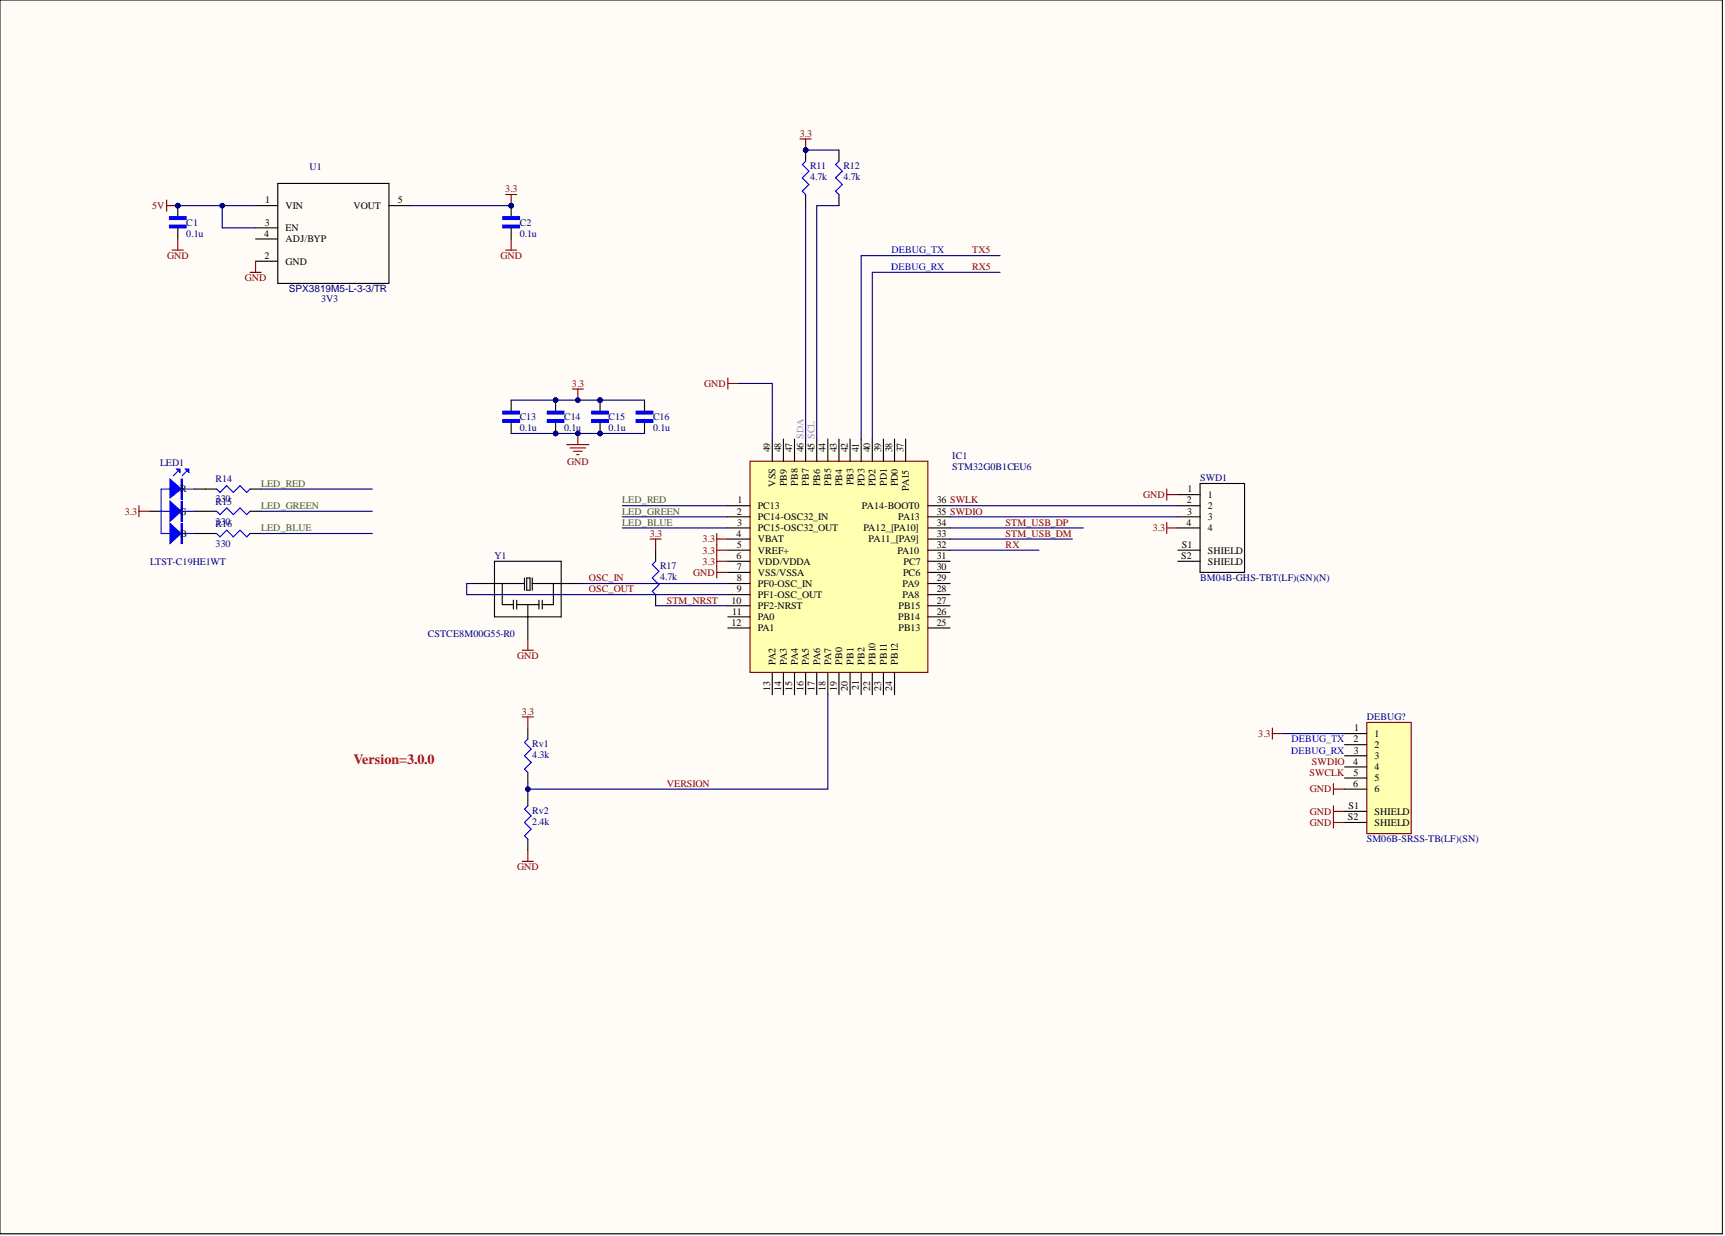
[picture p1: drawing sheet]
<svg xmlns="http://www.w3.org/2000/svg" width="393mm" height="282mm" viewBox="0 0 393 282" stroke-linecap="round" stroke-linejoin="round" font-family="sans-serif">
<path d="M0 0h392.7v281.3h-392.7z" fill-rule="evenodd" fill="#fffcf8"/>
<path d="M0 0h392.7v281.3h-392.7z" fill="none" stroke="#000" stroke-width=".23"/>
<path d="M0 0h392.7v281.3h-392.7z" fill-rule="evenodd" fill="#fffcf8"/>
<path d="M0 0h392.7v281.3h-392.7z" fill="none" stroke="#000" stroke-width=".23"/>
<path d="M131.8 98.9v2.5M129.2 101.4h5.1M130 102.1h3.5M130.7 102.9h2.1M131.5 103.7h.5" fill="none" stroke="#800000" stroke-width=".25"/>
<circle cx="131.8" cy="98.9" r=".51" fill="#000080"/>
<circle cx="131.8" cy="98.9" r=".51" fill="none" stroke="#000080" stroke-width=".23"/>
<path d="M130.5 88.7h2.5M131.8 88.7v2.6" fill="none" stroke="#800000" stroke-width=".25"/>
<circle cx="131.8" cy="91.3" r=".51" fill="#000080"/>
<circle cx="131.8" cy="91.3" r=".51" fill="none" stroke="#000080" stroke-width=".23"/>
<path d="M182.4 31.7h2.6M183.7 31.7v2.5" fill="none" stroke="#800000" stroke-width=".25"/>
<circle cx="183.7" cy="34.2" r=".51" fill="#000080"/>
<circle cx="183.7" cy="34.2" r=".51" fill="none" stroke="#000080" stroke-width=".23"/>
<path d="M268.6 117.9h5.1M268.6 115.3h5.1M268.6 112.8h5.1M273.7 110.3h10.1v20.2h-10.1zM268.6 128h5.1M268.6 125.5h5.1M268.6 120.4h5.1" fill="none" stroke="#000" stroke-width=".25"/>
<path d="M119.1 163.5h2.5M120.4 163.5v2.5M119.1 196.4h2.5M120.4 193.9v2.5" fill="none" stroke="#800000" stroke-width=".25"/>
<path d="M114.7 95.7h3.8v.6h-3.8z" fill-rule="evenodd" fill="#00f"/>
<path d="M114.7 95.7h3.8v.6h-3.8z" fill="none" stroke="#00f" stroke-width=".25"/>
<path d="M114.7 93.8h3.8v.6h-3.8z" fill-rule="evenodd" fill="#00f"/>
<path d="M114.7 93.8h3.8v.6h-3.8z" fill="none" stroke="#00f" stroke-width=".25"/>
<path d="M116.6 91.3v2.5M116.6 96.3v2.6" fill="none" stroke="#000" stroke-width=".25"/>
<circle cx="126.7" cy="98.9" r=".51" fill="#000080"/>
<circle cx="126.7" cy="98.9" r=".51" fill="none" stroke="#000080" stroke-width=".23"/>
<circle cx="126.7" cy="91.3" r=".51" fill="#000080"/>
<circle cx="126.7" cy="91.3" r=".51" fill="none" stroke="#000080" stroke-width=".23"/>
<path d="M124.8 95.7h3.8v.6h-3.8z" fill-rule="evenodd" fill="#00f"/>
<path d="M124.8 95.7h3.8v.6h-3.8z" fill="none" stroke="#00f" stroke-width=".25"/>
<path d="M124.8 93.8h3.8v.6h-3.8z" fill-rule="evenodd" fill="#00f"/>
<path d="M124.8 93.8h3.8v.6h-3.8z" fill="none" stroke="#00f" stroke-width=".25"/>
<path d="M126.7 96.3v2.6" fill="none" stroke="#000" stroke-width=".25"/>
<circle cx="126.7" cy="98.9" r=".51" fill="#000080"/>
<circle cx="126.7" cy="98.9" r=".51" fill="none" stroke="#000080" stroke-width=".23"/>
<path d="M126.7 91.3v2.5" fill="none" stroke="#000" stroke-width=".25"/>
<circle cx="126.7" cy="91.3" r=".51" fill="#000080"/>
<circle cx="126.7" cy="91.3" r=".51" fill="none" stroke="#000080" stroke-width=".23"/>
<circle cx="136.8" cy="98.9" r=".51" fill="#000080"/>
<circle cx="136.8" cy="98.9" r=".51" fill="none" stroke="#000080" stroke-width=".23"/>
<circle cx="136.8" cy="91.3" r=".51" fill="#000080"/>
<circle cx="136.8" cy="91.3" r=".51" fill="none" stroke="#000080" stroke-width=".23"/>
<path d="M134.9 95.7h3.8v.6h-3.8z" fill-rule="evenodd" fill="#00f"/>
<path d="M134.9 95.7h3.8v.6h-3.8z" fill="none" stroke="#00f" stroke-width=".25"/>
<path d="M134.9 93.8h3.8v.6h-3.8z" fill-rule="evenodd" fill="#00f"/>
<path d="M134.9 93.8h3.8v.6h-3.8z" fill="none" stroke="#00f" stroke-width=".25"/>
<path d="M136.8 96.3v2.6" fill="none" stroke="#000" stroke-width=".25"/>
<circle cx="136.8" cy="98.9" r=".51" fill="#000080"/>
<circle cx="136.8" cy="98.9" r=".51" fill="none" stroke="#000080" stroke-width=".23"/>
<path d="M136.8 91.3v2.5" fill="none" stroke="#000" stroke-width=".25"/>
<circle cx="136.8" cy="91.3" r=".51" fill="#000080"/>
<circle cx="136.8" cy="91.3" r=".51" fill="none" stroke="#000080" stroke-width=".23"/>
<path d="M145.1 95.7h3.8v.6h-3.8z" fill-rule="evenodd" fill="#00f"/>
<path d="M145.1 95.7h3.8v.6h-3.8z" fill="none" stroke="#00f" stroke-width=".25"/>
<path d="M145.1 93.8h3.8v.6h-3.8z" fill-rule="evenodd" fill="#00f"/>
<path d="M145.1 93.8h3.8v.6h-3.8z" fill="none" stroke="#00f" stroke-width=".25"/>
<path d="M147 91.3v2.5M147 96.3v2.6" fill="none" stroke="#000" stroke-width=".25"/>
<circle cx="183.7" cy="34.2" r=".51" fill="#000080"/>
<circle cx="183.7" cy="34.2" r=".51" fill="none" stroke="#000080" stroke-width=".23"/>
<path d="M183.7 34.2v2.6M183.7 44.4v2.5" fill="none" stroke="#000" stroke-width=".25"/>
<circle cx="183.7" cy="34.2" r=".51" fill="#000080"/>
<circle cx="183.7" cy="34.2" r=".51" fill="none" stroke="#000080" stroke-width=".23"/>
<path d="M183.7 36.8l-.8 .7 1.6 1.5-1.6 1.6 1.6 1.5-1.6 1.5 .8 .8M191.3 36.8l-.8 .7 1.6 1.5-1.6 1.6 1.6 1.5-1.6 1.5 .8 .8" fill="none" stroke="#00f" stroke-width=".25"/>
<path d="M191.3 34.2v2.6M191.3 44.4v2.5" fill="none" stroke="#000" stroke-width=".25"/>
<path d="M171 105.2h40.6v48.1h-40.6z" fill-rule="evenodd" fill="#ffffb0"/>
<g fill="none" stroke="#800000" stroke-width=".25">
<path d="M166 86.2v2.5M166 87.4h2.5M171 105.2h40.6v48.1h-40.6zM266.1 111.5v2.6M266.1 119.1v2.6M266.1 112.8h2.5M148.2 122.9h2.6M149.5 122.9v2.6M163.4 122.9h2.6M163.4 121.7v10.1M163.4 130.5h2.6M163.4 128h2.6"/>
<path d="M163.4 125.5h2.6M266.1 120.4h2.5M119.1 148.3h2.5M120.4 145.7v2.6"/>
</g>
<g fill="none" stroke="#000" stroke-width=".25">
<path d="M166 115.3h5M166 117.9h5M176.1 100.1v5.1M178.6 100.1v5.1M181.2 100.1v5.1M183.7 100.1v5.1M186.2 100.1v5.1M188.8 100.1v5.1M191.3 100.1v5.1M193.8 100.1v5.1M196.4 100.1v5.1M198.9 100.1v5.1"/>
<path d="M201.4 100.1v5.1M204 100.1v5.1M206.5 100.1v5.1M211.6 115.3h5M211.6 117.9h5M107.7 133.1h11.9M112.8 128h15.2v12.7h-15.2zM114.5 133.1v4.8h2.6M117.1 136.9v2M117.8 137.9h5.1M117.8 136.9v2M119.6 131.8v2.8"/>
<path d="M120.1 131.8h.8v2.8h-.8zM120.4 137.9v7.8M121.4 133.1h11.6M121.4 131.8v2.8M122.9 136.9v2M123.7 136.9v2M126.2 133.1v4.8h-2.5M149.5 125.5v2.5M149.5 135.6v2.5M166 120.4h5M166 122.9h5M166 125.5h5"/>
<path d="M166 128h5M166 130.5h5M166 133.1h5M166 135.6h5M166 138.1h5M211.6 120.4h5M211.6 122.9h5M211.6 125.5h5M211.6 128h5M211.6 130.5h5M211.6 133.1h5M211.6 135.6h5"/>
<path d="M211.6 138.1h5M166 140.7h5M166 143.2h5M176.1 153.3v5.1M178.6 153.3v5.1M181.2 153.3v5.1M183.7 153.3v5.1M186.2 153.3v5.1M188.8 153.3v5.1M191.3 153.3v5.1M193.8 153.3v5.1M196.4 153.3v5.1"/>
<path d="M198.9 153.3v5.1M201.4 153.3v5.1M204 153.3v5.1M211.6 140.7h5M211.6 143.2h5"/>
</g>
<path d="M36.7 116.6h7.6M149.5 128l-.8 .8 1.6 1.5-1.6 1.5 1.6 1.5-1.6 1.5 .8 .8" fill="none" stroke="#00f" stroke-width=".25"/>
<path d="M38.8 114.3l2.5 2.3-2.5 2.3z" fill="#00f"/>
<path d="M36.7 111.5h7.6M38.8 114.3l2.5 2.3-2.5 2.3zM40.5 107.5l-1 1M41.3 114.3h.3v4.6h-.3zM41.4 114.3v4.6M42.6 107.5l-1 1" fill="none" stroke="#00f" stroke-width=".25"/>
<path d="M34.2 116.6h2.5M44.3 116.6h2.6" fill="none" stroke="#000" stroke-width=".25"/>
<path d="M38.8 109.2l2.5 2.3-2.5 2.1z" fill="#00f"/>
<path d="M38.8 109.2l2.5 2.3-2.5 2.1zM41.3 109.2h.3v4.6h-.3zM41.4 109.2v4.6" fill="none" stroke="#00f" stroke-width=".25"/>
<path d="M42.3 107h.8v.7z" fill="#00f"/>
<path d="M42.3 107h.8v.7z" fill="none" stroke="#00f" stroke-width=".25"/>
<path d="M40.3 107h.7v.7z" fill="#00f"/>
<path d="M36.7 111.5v10.2h7.6M40.3 107h.7v.7z" fill="none" stroke="#00f" stroke-width=".25"/>
<path d="M44.3 111.5h2.6" fill="none" stroke="#000" stroke-width=".25"/>
<path d="M38.8 119.4l2.5 2.3-2.5 2.2z" fill="#00f"/>
<path d="M38.8 119.4l2.5 2.3-2.5 2.2zM41.3 119.4h.3v4.5h-.3zM41.4 119.4v4.5M49.4 116.6l.8 .8 1.5-1.6 1.5 1.6 1.5-1.6 1.6 1.6 .7-.8M49.4 111.5l.8 .8 1.5-1.5 1.5 1.5 1.5-1.5 1.6 1.5 .7-.8M49.4 121.7l.8 .7 1.5-1.5 1.5 1.5 1.5-1.5 1.6 1.5 .7-.7" fill="none" stroke="#00f" stroke-width=".25"/>
<path d="M58.3 46.9h5M58.3 59.6h5M58.3 54.5h5M58.3 52h5M63.3 41.8h25.4v22.8h-25.4zM88.7 46.9h5.1M46.9 116.6h2.5M46.9 111.5h2.5M57 116.6h2.5M57 111.5h2.5M44.3 121.7h5.1M57 121.7h2.5" fill="none" stroke="#000" stroke-width=".25"/>
<path d="M115.3 44.4h2.5M116.6 44.4v2.5M31.7 115.3v2.6M31.7 116.6h2.5" fill="none" stroke="#800000" stroke-width=".25"/>
<circle cx="116.6" cy="46.9" r=".51" fill="#000080"/>
<circle cx="116.6" cy="46.9" r=".51" fill="none" stroke="#000080" stroke-width=".23"/>
<circle cx="116.6" cy="46.9" r=".51" fill="#000080"/>
<circle cx="116.6" cy="46.9" r=".51" fill="none" stroke="#000080" stroke-width=".23"/>
<path d="M114.7 51.3h3.8v.7h-3.8z" fill-rule="evenodd" fill="#00f"/>
<path d="M114.7 51.3h3.8v.7h-3.8z" fill="none" stroke="#00f" stroke-width=".25"/>
<path d="M114.7 49.4h3.8v.7h-3.8z" fill-rule="evenodd" fill="#00f"/>
<path d="M114.7 49.4h3.8v.7h-3.8z" fill="none" stroke="#00f" stroke-width=".25"/>
<path d="M116.6 46.9v2.5M116.6 52v2.5" fill="none" stroke="#000" stroke-width=".25"/>
<circle cx="116.6" cy="46.9" r=".51" fill="#000080"/>
<circle cx="116.6" cy="46.9" r=".51" fill="none" stroke="#000080" stroke-width=".23"/>
<path d="M115.3 57h2.5M116.6 54.5v2.5" fill="none" stroke="#800000" stroke-width=".25"/>
<circle cx="40.5" cy="46.9" r=".51" fill="#000080"/>
<circle cx="40.5" cy="46.9" r=".51" fill="none" stroke="#000080" stroke-width=".23"/>
<path d="M38.6 51.3h3.8v.7h-3.8z" fill-rule="evenodd" fill="#00f"/>
<path d="M38.6 51.3h3.8v.7h-3.8z" fill="none" stroke="#00f" stroke-width=".25"/>
<path d="M38.6 49.4h3.8v.7h-3.8z" fill-rule="evenodd" fill="#00f"/>
<path d="M38.6 49.4h3.8v.7h-3.8z" fill="none" stroke="#00f" stroke-width=".25"/>
<path d="M40.5 46.9v2.5M40.5 52v2.5" fill="none" stroke="#000" stroke-width=".25"/>
<circle cx="40.5" cy="46.9" r=".51" fill="#000080"/>
<circle cx="40.5" cy="46.9" r=".51" fill="none" stroke="#000080" stroke-width=".23"/>
<path d="M38 45.6v2.6M38 46.9h2.5M39.3 57h2.5M40.5 54.5v2.5M58.3 59.6v2.5M57 62.1h2.5" fill="none" stroke="#800000" stroke-width=".25"/>
<circle cx="40.5" cy="46.9" r=".51" fill="#000080"/>
<circle cx="40.5" cy="46.9" r=".51" fill="none" stroke="#000080" stroke-width=".23"/>
<path d="M120.4 166v2.6M120.4 176.2v2.5M120.4 181.2v2.6M120.4 191.4v2.5" fill="none" stroke="#000" stroke-width=".25"/>
<path d="M120.4 168.6l-.8 .7 1.5 1.5-1.5 1.6 1.5 1.5-1.5 1.5 .8 .8M120.4 183.8l-.8 .7 1.5 1.5-1.5 1.6 1.5 1.5-1.5 1.5 .8 .8" fill="none" stroke="#00f" stroke-width=".25"/>
<path d="M116.6 91.3h30.4" fill="none" stroke="#000080" stroke-width=".25"/>
<circle cx="136.8" cy="91.3" r=".51" fill="#000080"/>
<circle cx="136.8" cy="91.3" r=".51" fill="none" stroke="#000080" stroke-width=".23"/>
<circle cx="131.8" cy="91.3" r=".51" fill="#000080"/>
<circle cx="131.8" cy="91.3" r=".51" fill="none" stroke="#000080" stroke-width=".23"/>
<circle cx="126.7" cy="91.3" r=".51" fill="#000080"/>
<circle cx="126.7" cy="91.3" r=".51" fill="none" stroke="#000080" stroke-width=".23"/>
<path d="M116.6 98.9h30.4" fill="none" stroke="#000080" stroke-width=".25"/>
<circle cx="126.7" cy="98.9" r=".51" fill="#000080"/>
<circle cx="126.7" cy="98.9" r=".51" fill="none" stroke="#000080" stroke-width=".23"/>
<circle cx="131.8" cy="98.9" r=".51" fill="#000080"/>
<circle cx="131.8" cy="98.9" r=".51" fill="none" stroke="#000080" stroke-width=".23"/>
<circle cx="136.8" cy="98.9" r=".51" fill="#000080"/>
<circle cx="136.8" cy="98.9" r=".51" fill="none" stroke="#000080" stroke-width=".23"/>
<path d="M183.7 34.2h7.6" fill="none" stroke="#000080" stroke-width=".25"/>
<circle cx="183.7" cy="34.2" r=".51" fill="#000080"/>
<circle cx="183.7" cy="34.2" r=".51" fill="none" stroke="#000080" stroke-width=".23"/>
<g fill="none" stroke="#000080" stroke-width=".25">
<path d="M183.7 46.9v53.2M191.3 46.9h-5.1v53.2M228 58.3h-31.6v41.8M228 62.1h-29.1v38M168.5 87.4h7.6v12.7M141.9 115.3h24.1M141.9 117.9h24.1M107.7 133.1h-1.3v2.5h59.6M133 133.1h33M141.9 120.4h24.1M149.5 138.1h16.5M216.6 120.4h30.4"/>
<path d="M216.6 122.9h27.9M216.6 125.5h20.3M188.8 158.4v21.6h-68.4v1.2"/>
</g>
<circle cx="120.4" cy="180" r=".51" fill="#000080"/>
<circle cx="120.4" cy="180" r=".51" fill="none" stroke="#000080" stroke-width=".23"/>
<path d="M120.4 178.7v1.3" fill="none" stroke="#000080" stroke-width=".25"/>
<circle cx="120.4" cy="180" r=".51" fill="#000080"/>
<circle cx="120.4" cy="180" r=".51" fill="none" stroke="#000080" stroke-width=".23"/>
<path d="M93.8 46.9h22.8M59.5 111.5h25.4M59.5 116.6h25.4M216.6 115.3h52M216.6 117.9h52M59.5 121.7h25.4" fill="none" stroke="#000080" stroke-width=".25"/>
<circle cx="116.6" cy="46.9" r=".51" fill="#000080"/>
<circle cx="116.6" cy="46.9" r=".51" fill="none" stroke="#000080" stroke-width=".23"/>
<path d="M50.7 46.9v5.1h7.6" fill="none" stroke="#000080" stroke-width=".25"/>
<circle cx="50.7" cy="46.9" r=".51" fill="#000080"/>
<circle cx="50.7" cy="46.9" r=".51" fill="none" stroke="#000080" stroke-width=".23"/>
<path d="M40.5 46.9h17.8" fill="none" stroke="#000080" stroke-width=".25"/>
<circle cx="50.7" cy="46.9" r=".51" fill="#000080"/>
<circle cx="50.7" cy="46.9" r=".51" fill="none" stroke="#000080" stroke-width=".23"/>
<circle cx="40.5" cy="46.9" r=".51" fill="#000080"/>
<circle cx="40.5" cy="46.9" r=".51" fill="none" stroke="#000080" stroke-width=".23"/>
<path d="M290.1 166v2.6M290.1 167.3h2.6M304.1 178.7v2.5M304.1 180h2.5M304.1 183.8v5M304.1 185h2.5M304.1 187.6h2.5" fill="none" stroke="#800000" stroke-width=".25"/>
<path d="M311.7 164.8h10.1v25.3h-10.1z" fill-rule="evenodd" fill="#ffffb0"/>
<path d="M311.7 164.8h10.1v25.3h-10.1z" fill="none" stroke="#800000" stroke-width=".25"/>
<path d="M306.6 167.3h5.1M306.6 169.8h5.1M306.6 172.4h5.1M306.6 174.9h5.1M306.6 177.4h5.1M306.6 180h5.1M306.6 185h5.1M306.6 187.6h5.1" fill="none" stroke="#000" stroke-width=".25"/>
<path d="M292.7 167.3h13.9" fill="none" stroke="#000080" stroke-width=".25"/>
<text font-size="3.2" fill="#f00" x="80.6" y="174.2">Version=3.0.0</text>
<g font-size="2.3" fill="#800000">
<text x="182.4" y="31.2">3.3</text>
<text x="34.7" y="47.7">5V</text>
<text x="115.2" y="43.9">3.3</text>
<text x="38.1" y="59.1">GND</text>
<text x="114.1" y="59.1">GND</text>
<text x="55.8" y="64.1">GND</text>
<text x="130.4" y="88.2">3.3</text>
<text x="160.6" y="88.2">GND</text>
<text x="129.3" y="106">GND</text>
<text x="260.6" y="113.6">GND</text>
<text x="28.5" y="117.4">3.3</text>
<text x="229.3" y="119.9">STM_USB_DP</text>
<text x="148.1" y="122.4">3.3</text>
<text x="160.2" y="123.7">3.3</text>
<text x="229.3" y="122.4">STM_USB_DM</text>
<text x="262.8" y="121.2">3.3</text>
<text x="158" y="131.3">GND</text>
<text x="160.2" y="128.8">3.3</text>
<text x="160.2" y="126.2">3.3</text>
<text x="134.3" y="135.1">OSC_OUT</text>
<text x="134.3" y="132.6">OSC_IN</text>
<text x="152" y="137.6">STM_NRST</text>
<text x="117.9" y="150.3">GND</text>
<text x="119" y="163">3.3</text>
<text x="286.9" y="168">3.3</text>
<text x="152" y="179.5">VERSION</text>
<text x="298.6" y="176.9">SWCLK</text>
<text x="299.2" y="174.4">SWDIO</text>
<text x="298.7" y="180.7">GND</text>
<text x="298.7" y="185.8">GND</text>
<text x="298.7" y="188.3">GND</text>
<text x="117.9" y="198.5">GND</text>
</g>
<g font-size="2.3" fill="#000080">
<text x="70.6" y="38.8">U1</text>
<text x="184.7" y="41.1">4.7k</text>
<text x="184.7" y="38.5">R11</text>
<text x="192.3" y="41.1">4.7k</text>
<text x="192.3" y="38.5">R12</text>
<text x="42.5" y="54">0.1u</text>
<text x="42.5" y="51.5">C1</text>
<text x="118.5" y="54">0.1u</text>
<text x="118.5" y="51.5">C2</text>
<text x="65.9" y="66.7">SPX3819M5-L-3-3/TR</text>
<text x="73.2" y="68.9">3V3</text>
<text x="118.5" y="95.8">C13</text>
<text x="128.6" y="95.8">C14</text>
<text x="138.8" y="95.8">C15</text>
<text x="148.9" y="95.8">C16</text>
<text x="118.5" y="98.3">0.1u</text>
<text x="128.6" y="98.3">0.1u</text>
<text x="138.8" y="98.3">0.1u</text>
<text x="148.9" y="98.3">0.1u</text>
<text x="36.5" y="106.2">LED1</text>
<text x="217.2" y="104.7">IC1</text>
<text x="217.2" y="107.2">STM32G0B1CEU6</text>
<text x="49.2" y="110">R14</text>
<text x="273.7" y="109.8">SWD1</text>
<text x="49.2" y="119.6">330</text>
<text x="49.2" y="115.1">R15</text>
<text x="49.2" y="114.6">330</text>
<text x="49.2" y="124.7">330</text>
<text x="49.2" y="120.1">R16</text>
<text x="34.2" y="128.8">LTST-C19HE1WT</text>
<text x="112.8" y="127.5">Y1</text>
<text x="150.5" y="129.8">R17</text>
<text x="150.5" y="132.3">4.7k</text>
<text x="273.7" y="132.6">BM04B-GHS-TBT(LF)(SN)(N)</text>
<text x="97.6" y="145.2">CSTCE8M00G55-R0</text>
<text x="311.7" y="164.2">DEBUG?</text>
<text x="121.4" y="172.9">4.3k</text>
<text x="121.4" y="170.3">Rv1</text>
<text x="121.4" y="185.5">Rv2</text>
<text x="121.4" y="188.1">2.4k</text>
<text x="311.7" y="192.1">SM06B-SRSS-TB(LF)(SN)</text>
</g>
<g font-size="2.3">
<text x="60.5" y="46.4">1</text>
<text x="65.1" y="47.7">VIN</text>
<text x="80.6" y="47.7">VOUT</text>
<text x="90.7" y="46.4">5</text>
<text x="60.2" y="54">4</text>
<text x="60.4" y="51.5">3</text>
<text x="65.1" y="52.7">EN</text>
<text x="60.3" y="59.1">2</text>
<text x="65.1" y="55.3">ADJ/BYP</text>
<text x="65.1" y="60.3">GND</text>
<text x="175.6" y="103.2" transform="rotate(-90 175.6 103.2)">49</text>
<text x="178.1" y="103.2" transform="rotate(-90 178.1 103.2)">48</text>
<text x="180.7" y="103.2" transform="rotate(-90 180.7 103.2)">47</text>
<text x="183.2" y="103.2" transform="rotate(-90 183.2 103.2)">46 SDA</text>
<text x="185.7" y="103.2" transform="rotate(-90 185.7 103.2)">45 SCL</text>
<text x="188.3" y="103.2" transform="rotate(-90 188.3 103.2)">44</text>
<text x="190.8" y="103.2" transform="rotate(-90 190.8 103.2)">43</text>
<text x="193.3" y="103.2" transform="rotate(-90 193.3 103.2)">42</text>
<text x="195.9" y="103.2" transform="rotate(-90 195.9 103.2)">41</text>
<text x="198.4" y="103.2" transform="rotate(-90 198.4 103.2)">40</text>
<text x="200.9" y="103.2" transform="rotate(-90 200.9 103.2)">39</text>
<text x="203.5" y="103.2" transform="rotate(-90 203.5 103.2)">38</text>
<text x="206" y="103.2" transform="rotate(-90 206 103.2)">37</text>
<text x="41" y="112.3">R</text>
<text x="176.9" y="111" transform="rotate(-90 176.9 111)">VSS</text>
<text x="179.4" y="110.9" transform="rotate(-90 179.4 110.9)">PB9</text>
<text x="181.9" y="110.8" transform="rotate(-90 181.9 110.8)">PB8</text>
<text x="184.5" y="110.8" transform="rotate(-90 184.5 110.8)">PB7</text>
<text x="187" y="110.9" transform="rotate(-90 187 110.9)">PB6</text>
<text x="189.5" y="110.8" transform="rotate(-90 189.5 110.8)">PB5</text>
<text x="192.1" y="110.9" transform="rotate(-90 192.1 110.9)">PB4</text>
<text x="194.6" y="110.7" transform="rotate(-90 194.6 110.7)">PB3</text>
<text x="197.1" y="110.9" transform="rotate(-90 197.1 110.9)">PD3</text>
<text x="199.7" y="110.9" transform="rotate(-90 199.7 110.9)">PD2</text>
<text x="202.2" y="110.8" transform="rotate(-90 202.2 110.8)">PD1</text>
<text x="204.7" y="110.9" transform="rotate(-90 204.7 110.9)">PD0</text>
<text x="207.3" y="112" transform="rotate(-90 207.3 112)">PA15</text>
<text x="270.8" y="112.3">1</text>
<text x="275.4" y="113.6">1</text>
<text x="41" y="117.4">G</text>
<text x="168" y="117.4">2</text>
<text x="168.1" y="119.9">3</text>
<text x="168.2" y="114.8">1</text>
<text x="172.8" y="116.1">PC13</text>
<text x="172.8" y="118.6">PC14-OSC32_IN</text>
<text x="196.5" y="116.1">PA14-BOOT0</text>
<text x="204.8" y="118.6">PA13</text>
<text x="213.6" y="114.8">36 SWLK</text>
<text x="213.6" y="117.4">35 SWDIO</text>
<text x="213.6" y="119.9">34</text>
<text x="270.5" y="119.9">4</text>
<text x="270.6" y="114.8">2</text>
<text x="270.7" y="117.4">3</text>
<text x="275.4" y="118.6">3</text>
<text x="275.4" y="116.1">2</text>
<text x="41.1" y="122.4">B</text>
<text x="167.9" y="122.4">4</text>
<text x="168" y="125">5</text>
<text x="172.8" y="121.2">PC15-OSC32_OUT</text>
<text x="172.8" y="123.7">VBAT</text>
<text x="196.9" y="121.2">PA12_[PA10]</text>
<text x="198.1" y="123.7">PA11_[PA9]</text>
<text x="213.6" y="122.4">33</text>
<text x="213.6" y="125">32</text>
<text x="269.5" y="125">S1</text>
<text x="275.4" y="121.2">4</text>
<text x="167.9" y="127.5">6</text>
<text x="168" y="130">7</text>
<text x="172.8" y="126.2">VREF+</text>
<text x="172.8" y="128.8">VDD/VDDA</text>
<text x="172.8" y="131.3">VSS/VSSA</text>
<text x="204.7" y="126.2">PA10</text>
<text x="205.9" y="131.3">PC6</text>
<text x="206" y="128.8">PC7</text>
<text x="213.6" y="127.5">31</text>
<text x="213.6" y="130">30</text>
<text x="269.3" y="127.5">S2</text>
<text x="275.4" y="128.8">SHIELD</text>
<text x="275.4" y="126.2">SHIELD</text>
<text x="166.8" y="137.6">10</text>
<text x="168" y="132.6">8</text>
<text x="168" y="135.1">9</text>
<text x="172.8" y="133.8">PF0-OSC_IN</text>
<text x="172.8" y="136.4">PF1-OSC_OUT</text>
<text x="205.8" y="133.8">PA9</text>
<text x="205.8" y="136.4">PA8</text>
<text x="213.6" y="132.6">29</text>
<text x="213.6" y="135.1">28</text>
<text x="213.6" y="137.6">27</text>
<text x="166.8" y="142.7">12</text>
<text x="167" y="140.2">11</text>
<text x="172.8" y="138.9">PF2-NRST</text>
<text x="172.8" y="141.4">PA0</text>
<text x="172.8" y="144">PA1</text>
<text x="204.8" y="141.4">PB14</text>
<text x="204.9" y="138.9">PB15</text>
<text x="204.9" y="144">PB13</text>
<text x="213.6" y="140.2">26</text>
<text x="213.6" y="142.7">25</text>
<text x="176.9" y="151.6" transform="rotate(-90 176.9 151.6)">PA2</text>
<text x="179.4" y="151.6" transform="rotate(-90 179.4 151.6)">PA3</text>
<text x="181.9" y="151.6" transform="rotate(-90 181.9 151.6)">PA4</text>
<text x="184.5" y="151.6" transform="rotate(-90 184.5 151.6)">PA5</text>
<text x="187" y="151.6" transform="rotate(-90 187 151.6)">PA6</text>
<text x="189.5" y="151.6" transform="rotate(-90 189.5 151.6)">PA7</text>
<text x="192.1" y="151.6" transform="rotate(-90 192.1 151.6)">PB0</text>
<text x="194.6" y="151.6" transform="rotate(-90 194.6 151.6)">PB1</text>
<text x="197.1" y="151.6" transform="rotate(-90 197.1 151.6)">PB2</text>
<text x="199.7" y="151.6" transform="rotate(-90 199.7 151.6)">PB10</text>
<text x="202.2" y="151.6" transform="rotate(-90 202.2 151.6)">PB11</text>
<text x="204.7" y="151.6" transform="rotate(-90 204.7 151.6)">PB12</text>
<text x="175.6" y="157.5" transform="rotate(-90 175.6 157.5)">13</text>
<text x="178.1" y="157.6" transform="rotate(-90 178.1 157.6)">14</text>
<text x="180.7" y="157.5" transform="rotate(-90 180.7 157.5)">15</text>
<text x="183.2" y="157.6" transform="rotate(-90 183.2 157.6)">16</text>
<text x="185.7" y="157.6" transform="rotate(-90 185.7 157.6)">17</text>
<text x="188.3" y="157.6" transform="rotate(-90 188.3 157.6)">18</text>
<text x="190.8" y="157.6" transform="rotate(-90 190.8 157.6)">19</text>
<text x="193.3" y="157.6" transform="rotate(-90 193.3 157.6)">20</text>
<text x="195.9" y="157.4" transform="rotate(-90 195.9 157.4)">21</text>
<text x="198.4" y="157.6" transform="rotate(-90 198.4 157.6)">22</text>
<text x="200.9" y="157.5" transform="rotate(-90 200.9 157.5)">23</text>
<text x="203.5" y="157.6" transform="rotate(-90 203.5 157.6)">24</text>
<text x="308.8" y="166.8">1</text>
<text x="308.6" y="169.3">2</text>
<text x="308.7" y="171.9">3</text>
<text x="313.4" y="168">1</text>
<text x="313.4" y="170.6">2</text>
<text x="313.4" y="173.1">3</text>
<text x="308.5" y="174.4">4</text>
<text x="308.5" y="179.5">6</text>
<text x="308.6" y="176.9">5</text>
<text x="313.4" y="175.7">4</text>
<text x="313.4" y="178.2">5</text>
<text x="307.5" y="184.5">S1</text>
<text x="313.4" y="180.7">6</text>
<text x="313.4" y="185.8">SHIELD</text>
<text x="307.4" y="187.1">S2</text>
<text x="313.4" y="188.3">SHIELD</text>
</g>
<g font-size="2.3" fill="#00f">
<text x="203.3" y="57.8">DEBUG_TX</text>
<text x="203.2" y="61.6">DEBUG_RX</text>
<text x="294.4" y="171.9">DEBUG_RX</text>
<text x="294.5" y="169.3">DEBUG_TX</text>
</g>
<g font-size="2.3" fill="#980000">
<text x="221.7" y="57.8">TX5</text>
<text x="221.7" y="61.6">RX5</text>
<text x="229.3" y="125">RX</text>
</g>
<g font-size="2.3" fill="#38761d">
<text x="59.5" y="111">LED_RED</text>
<text x="59.5" y="116.1">LED_GREEN</text>
<text x="141.9" y="114.8">LED_RED</text>
<text x="141.9" y="117.4">LED_GREEN</text>
<text x="141.9" y="119.9">LED_BLUE</text>
<text x="59.5" y="121.2">LED_BLUE</text>
</g>
</svg>
